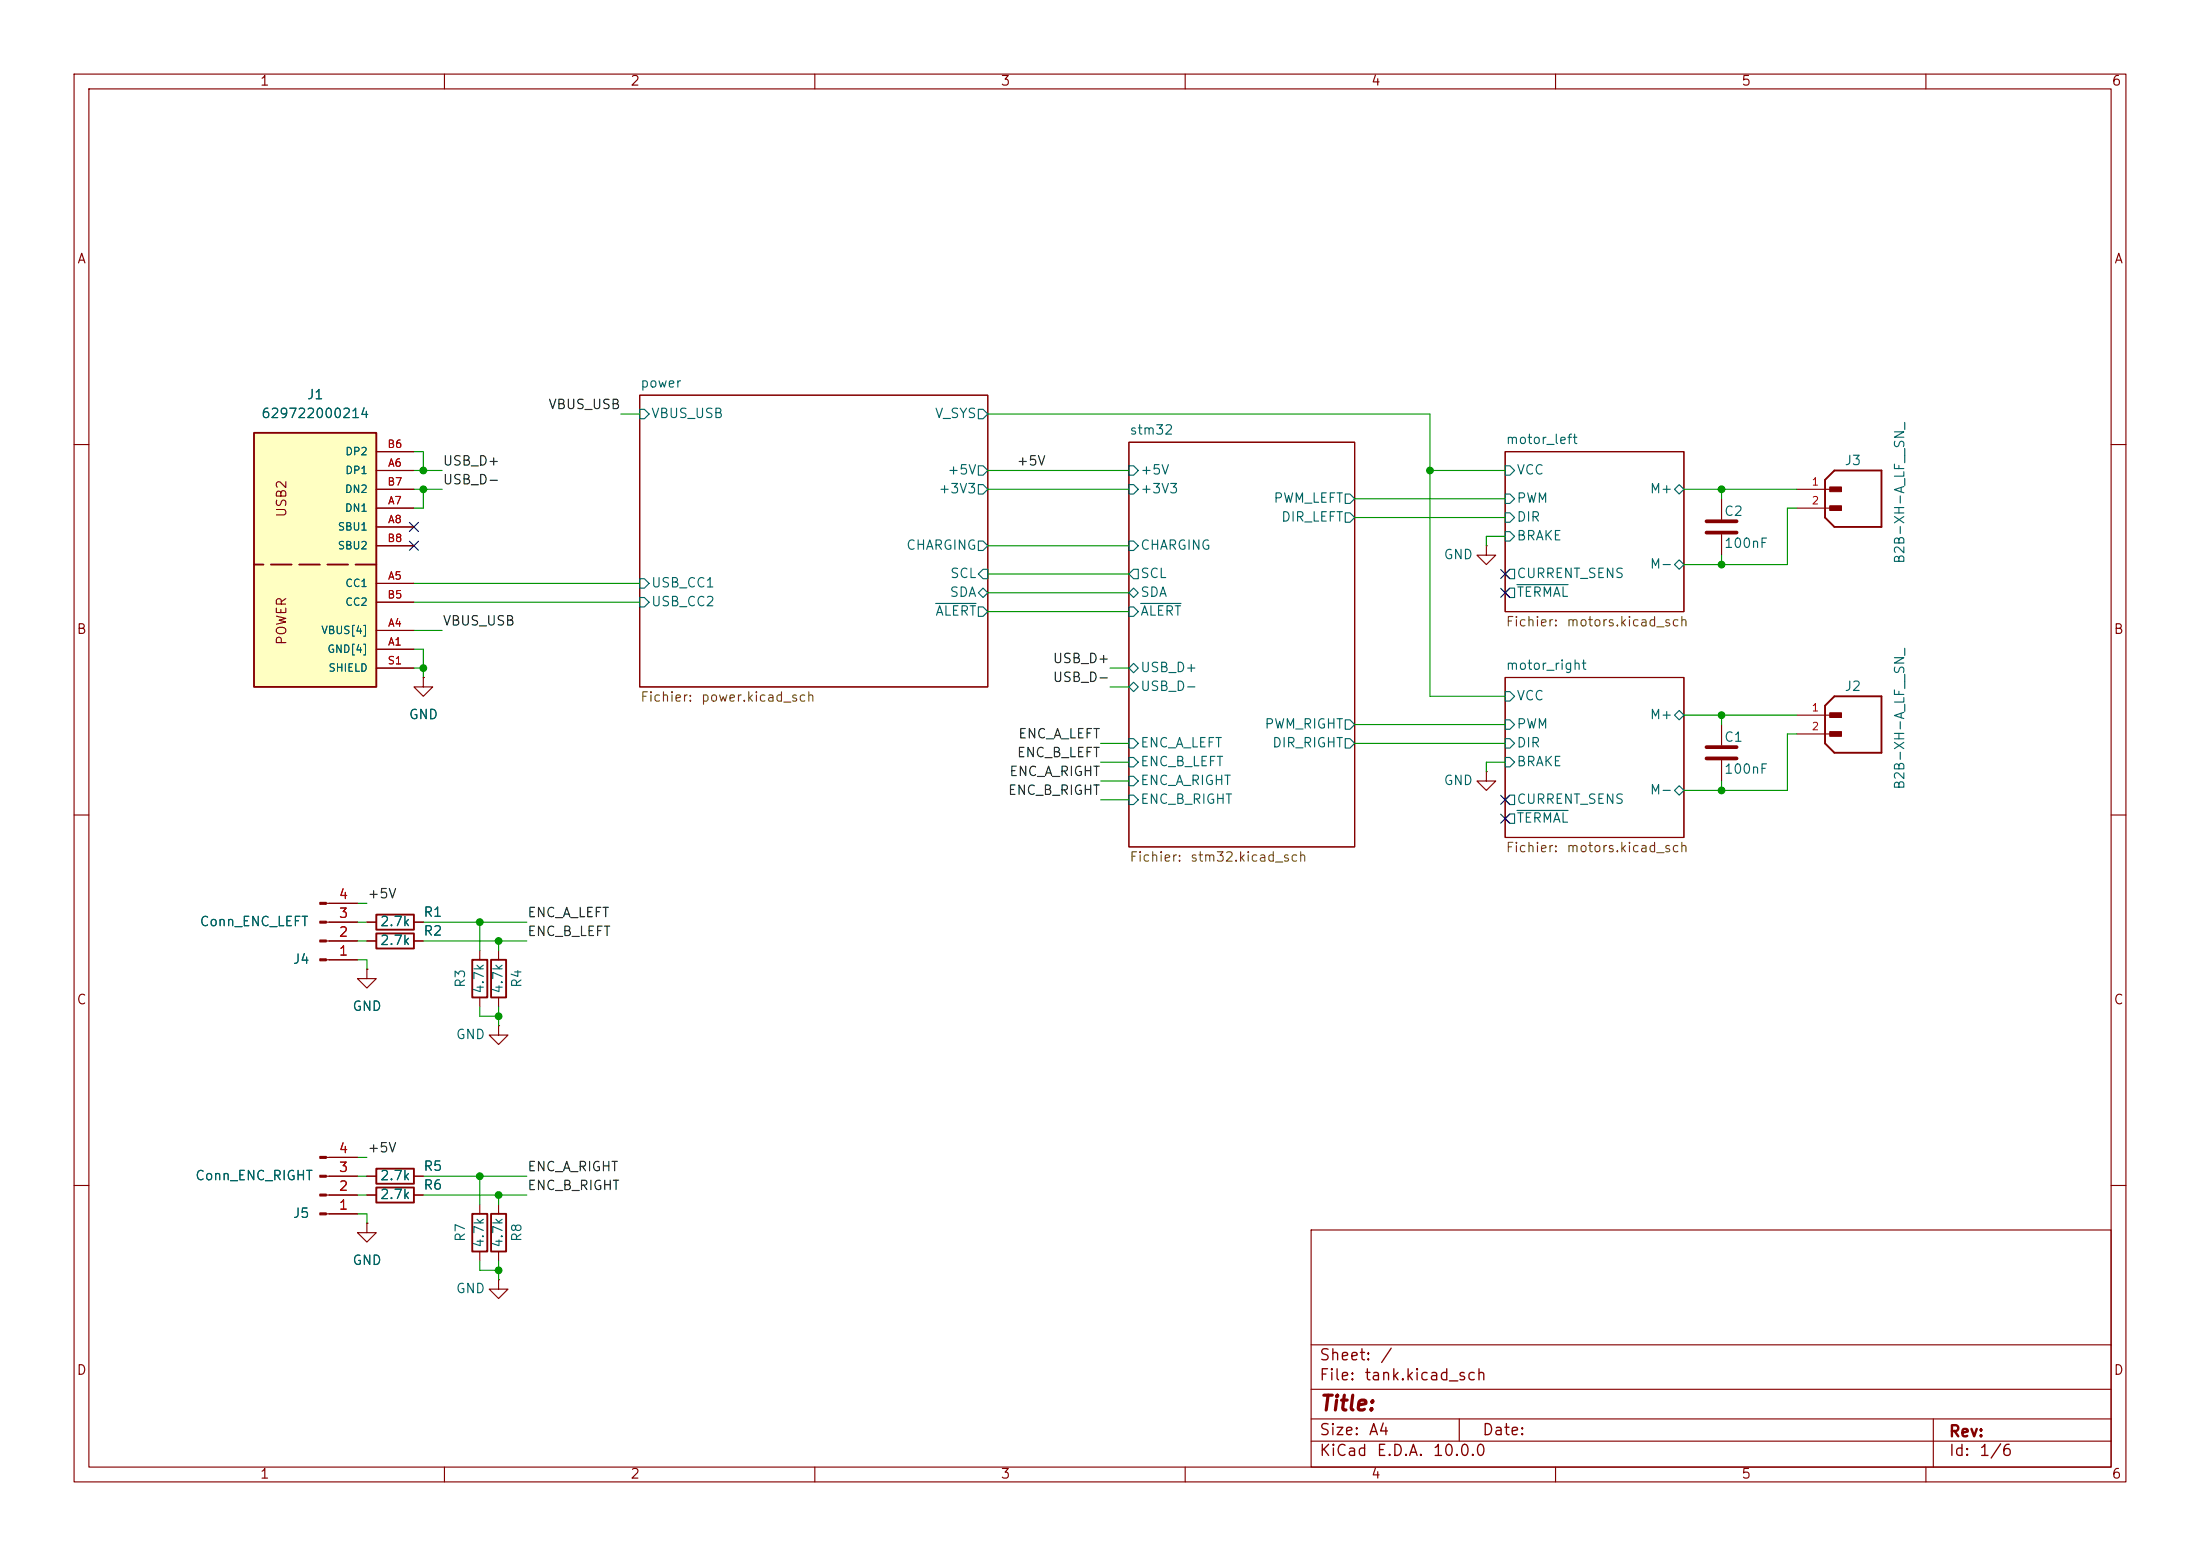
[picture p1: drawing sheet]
<svg xmlns="http://www.w3.org/2000/svg" width="297mm" height="210mm" viewBox="0 0 297 210" stroke-linecap="round" stroke-linejoin="round" font-family="sans-serif">
<g fill="none" stroke="#840000" stroke-width=".15">
<path d="M10 10h277v190h-277zM12 12h273v186h-273zM60 10v2M110 10v2M160 10v2M210 10v2M260 10v2M86.4 53.3h46.9v39.4h-46.9zM152.4 59.7h30.5v54.6h-30.5zM10 60h2M203.2 61h24.1v21.6h-24.1zM232.4 67.3v2.8"/>
<path d="M232.4 72.1v2.8M242.6 66h5M242.6 68.6h5M285 60h2M57.1 91.4v1.3h1.3l-1.3 1.3-1.2-1.3h1.2M57.1 91.4h.1M203.2 91.4h24.1v21.6h-24.1zM232.4 97.8v2.8M242.6 96.5h5M242.6 99.1h5M10 110h2M232.4 102.6v2.8"/>
<path d="M285 110h2M49.5 130.8v1.3h1.3l-1.3 1.3-1.2-1.3h1.2M49.5 130.8h.1M49.5 124.5h1.3M49.5 127h1.3M55.9 124.5h1.2M55.9 127h1.2M64.8 128.3v1.2M64.8 134.6v1.3M67.3 138.4v1.3h1.3l-1.3 1.3-1.3-1.3h1.3M67.3 138.4h.1M49.5 158.8h1.3"/>
<path d="M55.9 158.8h1.2M10 160h2M49.5 165.1v1.3h1.3l-1.3 1.2-1.2-1.2h1.2M49.5 165.1h.1M64.8 162.6v1.2M64.8 168.9v1.3M67.3 172.7v1.3h1.3l-1.3 1.3-1.3-1.3h1.3M67.3 172.7h.1M177 166h108v32h-108zM285 160h2M60 198v2M110 198v2"/>
<path d="M160 198v2M177 194.5h108M177 191.5h108M177 187.5h108M177 181.5h108M197 191.5v3M210 198v2M260 198v2M261 191.5v6.5"/>
</g>
<g fill="none" stroke="#006464" stroke-width=".15">
<path d="M86.4 55.2h.6l.6 .7-.6 .6h-.6zM132.1 55.2h.6l.6 .7-.6 .6h-.6zM86.4 78.1h.6l.6 .6-.6 .7h-.6zM132.1 65.4h.6l.6 .6-.6 .7h-.6zM132.1 62.9h.6l.6 .6-.6 .6h-.6zM132.1 73h.6l.6 .7-.6 .6h-.6zM132.7 76.8h.6v1.3h-.6l-.6-.6zM152.4 65.4h.6l.7 .6-.7 .7h-.6zM152.4 62.9h.6l.7 .6-.7 .6h-.6zM152.4 73h.6l.7 .7-.7 .6h-.6zM153 76.8h.7v1.3h-.7l-.6-.6zM181.6 69.2h.6l.7 .7-.7 .6h-.6z"/>
<path d="M181.6 66.7h.6l.7 .6-.7 .6h-.6zM203.2 71.8h.6l.7 .6-.7 .6h-.6zM203.2 69.2h.6l.7 .7-.7 .6h-.6zM203.2 66.7h.6l.7 .6-.7 .6h-.6zM203.2 62.9h.6l.7 .6-.7 .6h-.6zM203.8 76.8h.7v1.3h-.7l-.6-.6zM203.8 79.4h.7v1.2h-.7l-.6-.6zM204.8 78.9h6.9M226.1 66l.6-.6 .6 .6-.6 .7zM226.1 76.2l.6-.6 .6 .6-.6 .6zM86.4 80.6h.6l.6 .7-.6 .6h-.6zM126.3 81.4h5.5"/>
<path d="M132.1 80l.6-.6 .6 .6-.6 .6zM132.1 81.9h.6l.6 .7-.6 .6h-.6zM152.4 80l.6-.6 .7 .6-.7 .6zM152.4 90.2l.6-.7 .7 .7-.7 .6zM152.4 92.7l.6-.6 .7 .6-.7 .6zM152.4 81.9h.6l.7 .7-.7 .6h-.6zM152.4 99.7h.6l.7 .6-.7 .7h-.6zM154 81.4h5.4M181.6 99.7h.6l.7 .6-.7 .7h-.6zM181.6 97.2h.6l.7 .6-.7 .6h-.6zM203.2 99.7h.6l.7 .6-.7 .7h-.6zM203.2 97.2h.6l.7 .6-.7 .6h-.6z"/>
<path d="M203.2 93.3h.6l.7 .7-.7 .6h-.6zM226.1 96.5l.6-.6 .6 .6-.6 .7zM152.4 104.8h.6l.7 .6-.7 .6h-.6zM152.4 102.2h.6l.7 .7-.7 .6h-.6zM152.4 107.3h.6l.7 .7-.7 .6h-.6zM203.2 102.2h.6l.7 .7-.7 .6h-.6zM203.8 107.3h.7v1.3h-.7l-.6-.6zM203.8 109.9h.7v1.2h-.7l-.6-.6zM204.8 109.4h6.9M226.1 106.7l.6-.7 .6 .7-.6 .6z"/>
</g>
<path d="M230.4 70.4h4M230.4 71.9h4M230.4 100.8h4M230.4 102.4h4" fill="none" stroke="#840000" stroke-width=".51"/>
<path d="M247.6 63.5h6.4v7.6h-6.4l-1.2-1.2v-5.1zM247.6 94h6.4v7.6h-6.4l-1.2-1.3v-5zM50.8 123.4h5.1v2.1h-5.1zM50.8 126h5.1v2h-5.1zM63.8 129.5h2v5.1h-2zM50.8 157.7h5.1v2.1h-5.1zM63.8 163.8h2v5.1h-2z" fill="none" stroke="#840000" stroke-width=".25"/>
<g fill="#840000" stroke="#840000" stroke-width=".14">
<path d="M247 96.2h1.6v.6h-1.6z"/>
<path d="M247 98.7h1.6v.7h-1.6z"/>
<path d="M247 65.7h1.6v.7h-1.6z"/>
<path d="M247 68.3h1.6v.6h-1.6z"/>
</g>
<path d="M34.3 58.4h16.5v34.3h-16.5z" fill="#ffffc2"/>
<path d="M34.3 58.4h16.5v34.3h-16.5zM66.3 129.5h2v5.1h-2zM50.8 160.3h5.1v2h-5.1zM66.3 163.8h2v5.1h-2z" fill="none" stroke="#840000" stroke-width=".25"/>
<path d="M50.8 76.2h-16.5" fill="none" stroke="#840000" stroke-width=".25" stroke-dasharray="2.8 1"/>
<g fill="none" stroke="#840000" stroke-width=".15">
<path d="M50.8 78.7h5.1M50.8 71.1h5.1M50.8 61h5.1M50.8 73.7h5.1M50.8 63.5h5.1M50.8 68.6h5.1M50.8 66h5.1M200.7 73.7v1.2h1.2l-1.2 1.3-1.3-1.3h1.3M200.7 73.7h.1M50.8 87.6h5.1M50.8 85.1h5.1M50.8 81.3h5.1"/>
<path d="M50.8 90.2h5.1M57.1 91.4h.1M200.7 104.1v1.3h1.2l-1.2 1.3-1.3-1.3h1.3M200.7 104.1h.1M44 129.5h4.3M44 127h4.3M44 124.5h4.3M44 121.9h4.3M49.5 130.8h.1M49.5 127h1.3M49.5 124.5h1.3M55.9 127h1.2"/>
<path d="M55.9 124.5h1.2M67.3 128.3v1.2M67.3 134.6v1.3M44 158.8h4.3M44 156.2h4.3M49.5 158.8h1.3M55.9 158.8h1.2M44 163.8h4.3M44 161.3h4.3M49.5 165.1h.1M49.5 161.3h1.3M55.9 161.3h1.2"/>
<path d="M67.3 162.6v1.2M67.3 168.9v1.3"/>
</g>
<g fill="#840000" stroke="#840000" stroke-width=".15">
<path d="M43.2 163.7h.8v.3h-.8z"/>
<path d="M43.2 161.2h.8v.2h-.8z"/>
<path d="M43.2 158.6h.8v.3h-.8z"/>
<path d="M43.2 156.1h.8v.2h-.8z"/>
<path d="M43.2 129.4h.8v.3h-.8z"/>
<path d="M43.2 126.9h.8v.2h-.8z"/>
<path d="M43.2 124.3h.8v.3h-.8z"/>
<path d="M43.2 121.8h.8v.2h-.8z"/>
</g>
<g fill="none" stroke="#009600" stroke-width=".15">
<path d="M83.8 55.9h2.6M133.3 55.9h59.7v38.1h10.2M55.9 61h1.2v2.5M55.9 66h3.8M55.9 63.5h3.8M55.9 78.7h30.5M57.1 66v2.6h-1.2M133.3 66h19.1M133.3 63.5h19.1M133.3 73.7h19.1M133.3 77.5h19.1M182.9 69.9h20.3"/>
<path d="M182.9 67.3h20.3M193 63.5h10.2M203.2 72.4h-2.5v1.3M227.3 66h15.3M232.4 66v1.3M232.4 74.9v1.3M242.6 68.6h-1.3v7.6h-14M55.9 87.6h1.2v3.8M55.9 90.2h1.2M55.9 85.1h3.8M55.9 81.3h30.5M133.3 80h19.1"/>
<path d="M133.3 82.6h19.1M149.9 90.2h2.5M149.9 92.7h2.5M182.9 97.8h20.3M227.3 96.5h15.3M232.4 96.5v1.3M242.6 99.1h-1.3v7.6h-14M148.6 100.3h3.8M148.6 108h3.8M148.6 102.9h3.8M148.6 105.4h3.8M182.9 100.3h20.3"/>
<path d="M203.2 102.9h-2.5v1.2M232.4 105.4v1.3M48.3 127h1.2M48.3 124.5h1.2M48.3 129.5h1.2v1.3M48.3 121.9h1.2M57.1 127h14M57.1 124.5h14M64.8 124.5v3.8M64.8 135.9v1.3h2.5M67.3 127v1.3M67.3 135.9v2.5"/>
<path d="M48.3 158.8h1.2M48.3 156.2h1.2M57.1 158.8h14M64.8 158.8v3.8M48.3 161.3h1.2M48.3 163.8h1.2v1.3M57.1 161.3h14M64.8 170.2v1.3h2.5M67.3 161.3v1.3M67.3 170.2v2.5"/>
</g>
<path d="M55.3 70.5l1.2 1.2M55.3 73.1l1.2 1.2M56.5 70.5l-1.2 1.2M56.5 73.1l-1.2 1.2M202.6 79.4l1.2 1.2M202.6 76.9l1.2 1.2M203.8 79.4l-1.2 1.2M203.8 76.9l-1.2 1.2M202.6 109.9l1.2 1.2M202.6 107.3l1.2 1.3M203.8 109.9l-1.2 1.2M203.8 107.3l-1.2 1.3" fill="none" stroke="#000084" stroke-width=".15"/>
<g fill="#009600" stroke="#009600" stroke-width=".14">
<circle cx="232.4" cy="106.7" r=".46"/>
<circle cx="232.4" cy="96.5" r=".46"/>
<circle cx="232.4" cy="76.2" r=".46"/>
<circle cx="232.4" cy="66" r=".46"/>
<circle cx="64.8" cy="124.5" r=".46"/>
<circle cx="57.1" cy="90.2" r=".46"/>
<circle cx="57.1" cy="66" r=".46"/>
<circle cx="67.3" cy="127" r=".46"/>
<circle cx="57.1" cy="63.5" r=".46"/>
<circle cx="193" cy="63.5" r=".46"/>
<circle cx="67.3" cy="171.5" r=".46"/>
<circle cx="67.3" cy="161.3" r=".46"/>
<circle cx="67.3" cy="137.2" r=".46"/>
<circle cx="64.8" cy="158.8" r=".46"/>
</g>
<text font-size="2" fill="#840000" x="178" y="190.9">Title:</text>
<g font-size="1.5" fill="#840000">
<text x="178" y="184">Sheet:</text>
<text x="186.2" y="184">/</text>
<text x="178" y="186.7">File:</text>
<text x="184.1" y="186.7">tank.kicad_sch</text>
<text x="178" y="196.9">KiCad</text>
<text x="178" y="194.1">Size:</text>
<text x="184.7" y="194.1">A4</text>
<text x="185.7" y="196.9">E.D.A.</text>
<text x="193.3" y="196.9">10.0.0</text>
<text x="200" y="194.1">Date:</text>
<text x="263" y="194.3">Rev:</text>
<text x="263" y="196.9">Id:</text>
<text x="267.1" y="196.9">1/6</text>
</g>
<g font-size="1.3" fill="#840000">
<text x="35" y="11.9">1</text>
<text x="85" y="11.9">2</text>
<text x="135" y="11.9">3</text>
<text x="185" y="11.9">4</text>
<text x="235" y="11.9">5</text>
<text x="285" y="11.9">6</text>
<text x="10.3" y="35.9">A</text>
<text x="285.3" y="35.9">A</text>
<text x="39" y="69.9" transform="rotate(-90 39 69.9)">USB2</text>
<text x="10.3" y="85.9">B</text>
<text x="39" y="87.2" transform="rotate(-90 39 87.2)">POWER</text>
<text x="285.3" y="85.9">B</text>
<text x="10.3" y="135.9">C</text>
<text x="285.3" y="135.9">C</text>
<text x="10.3" y="185.9">D</text>
<text x="285.3" y="185.9">D</text>
<text x="35" y="199.9">1</text>
<text x="85" y="199.9">2</text>
<text x="135" y="199.9">3</text>
<text x="185" y="199.9">4</text>
<text x="235" y="199.9">5</text>
<text x="285" y="199.9">6</text>
</g>
<g font-size="1.3" fill="#006464">
<text x="86.4" y="52.6">power</text>
<text x="35.2" y="56.7">629722000214</text>
<text x="41.4" y="54.2">J1</text>
<text x="87.8" y="56.7">VBUS_USB</text>
<text x="126.1" y="56.7">V_SYS</text>
<text x="152.4" y="59">stm32</text>
<text x="127.8" y="64.4">+5V</text>
<text x="153.9" y="64.4">+5V</text>
<text x="203.2" y="60.2">motor_left</text>
<text x="204.7" y="64.4">VCC</text>
<text x="248.9" y="63.1">J3</text>
<text x="126.6" y="66.9">+3V3</text>
<text x="153.9" y="66.9">+3V3</text>
<text x="171.8" y="68.2">PWM_LEFT</text>
<text x="172.9" y="70.7">DIR_LEFT</text>
<text x="204.7" y="70.7">DIR</text>
<text x="204.7" y="68.2">PWM</text>
<text x="222.6" y="66.9">M+</text>
<text x="232.7" y="70">C2</text>
<text x="122.3" y="74.5">CHARGING</text>
<text x="153.9" y="74.5">CHARGING</text>
<text x="194.8" y="75.8">GND</text>
<text x="204.7" y="73.3">BRAKE</text>
<text x="222.6" y="77.1">M-</text>
<text x="232.7" y="74.3">100nF</text>
<text x="257.4" y="76.2" transform="rotate(-90 257.4 76.2)">B2B-XH-A_LF__SN_</text>
<text x="87.8" y="79.6">USB_CC1</text>
<text x="87.8" y="82.1">USB_CC2</text>
<text x="126.2" y="83.4">ALERT</text>
<text x="128.1" y="80.9">SDA</text>
<text x="128.2" y="78.3">SCL</text>
<text x="153.9" y="78.3">SCL</text>
<text x="153.9" y="80.9">SDA</text>
<text x="153.9" y="83.4">ALERT</text>
<text x="204.7" y="78.3">CURRENT_SENS</text>
<text x="204.7" y="80.9">TERMAL</text>
<text x="153.9" y="91">USB_D+</text>
<text x="153.9" y="93.6">USB_D-</text>
<text x="203.2" y="90.7">motor_right</text>
<text x="204.7" y="94.8">VCC</text>
<text x="248.9" y="93.6">J2</text>
<text x="55.1" y="97.4">GND</text>
<text x="153.9" y="101.2">ENC_A_LEFT</text>
<text x="170.6" y="98.7">PWM_RIGHT</text>
<text x="171.7" y="101.2">DIR_RIGHT</text>
<text x="204.7" y="101.2">DIR</text>
<text x="204.7" y="98.7">PWM</text>
<text x="222.6" y="97.4">M+</text>
<text x="232.7" y="100.4">C1</text>
<text x="153.9" y="106.3">ENC_A_RIGHT</text>
<text x="153.9" y="103.7">ENC_B_LEFT</text>
<text x="194.8" y="106.3">GND</text>
<text x="204.7" y="103.7">BRAKE</text>
<text x="222.6" y="107.5">M-</text>
<text x="232.7" y="104.7">100nF</text>
<text x="257.4" y="106.7" transform="rotate(-90 257.4 106.7)">B2B-XH-A_LF__SN_</text>
<text x="153.9" y="108.8">ENC_B_RIGHT</text>
<text x="204.7" y="108.8">CURRENT_SENS</text>
<text x="204.7" y="111.4">TERMAL</text>
<text x="26.9" y="125.3">Conn_ENC_LEFT</text>
<text x="51.2" y="125.3">2.7k</text>
<text x="57.1" y="124.1">R1</text>
<text x="39.4" y="130.4">J4</text>
<text x="51.2" y="127.9">2.7k</text>
<text x="57.1" y="126.6">R2</text>
<text x="47.5" y="136.8">GND</text>
<text x="63.1" y="133.4" transform="rotate(-90 63.1 133.4)">R3</text>
<text x="65.6" y="134.2" transform="rotate(-90 65.6 134.2)">4.7k</text>
<text x="68.2" y="134.2" transform="rotate(-90 68.2 134.2)">4.7k</text>
<text x="70.7" y="133.4" transform="rotate(-90 70.7 133.4)">R4</text>
<text x="61.5" y="140.6">GND</text>
<text x="26.3" y="159.6">Conn_ENC_RIGHT</text>
<text x="51.2" y="159.6">2.7k</text>
<text x="57.1" y="158.3">R5</text>
<text x="57.1" y="160.9">R6</text>
<text x="39.4" y="164.7">J5</text>
<text x="51.2" y="162.2">2.7k</text>
<text x="63.1" y="167.7" transform="rotate(-90 63.1 167.7)">R7</text>
<text x="70.7" y="167.7" transform="rotate(-90 70.7 167.7)">R8</text>
<text x="47.5" y="171">GND</text>
<text x="65.6" y="168.5" transform="rotate(-90 65.6 168.5)">4.7k</text>
<text x="68.2" y="168.5" transform="rotate(-90 68.2 168.5)">4.7k</text>
<text x="61.5" y="174.9">GND</text>
</g>
<g font-size="1.3" fill="#0f0f0f">
<text x="73.9" y="55.5">VBUS_USB</text>
<text x="59.7" y="63.2">USB_D+</text>
<text x="59.7" y="65.7">USB_D-</text>
<text x="137.2" y="63.2">+5V</text>
<text x="59.7" y="84.7">VBUS_USB</text>
<text x="142" y="89.8">USB_D+</text>
<text x="142" y="92.4">USB_D-</text>
<text x="137.4" y="100">ENC_A_LEFT</text>
<text x="136" y="107.6">ENC_B_RIGHT</text>
<text x="136.2" y="105.1">ENC_A_RIGHT</text>
<text x="137.2" y="102.5">ENC_B_LEFT</text>
<text x="49.5" y="121.6">+5V</text>
<text x="71.1" y="124.1">ENC_A_LEFT</text>
<text x="71.1" y="126.7">ENC_B_LEFT</text>
<text x="49.5" y="155.9">+5V</text>
<text x="71.1" y="158.4">ENC_A_RIGHT</text>
<text x="71.1" y="160.9">ENC_B_RIGHT</text>
</g>
<g font-size="1.3" fill="#725600">
<text x="203.2" y="84.9">Fichier:</text>
<text x="211.4" y="84.9">motors.kicad_sch</text>
<text x="86.4" y="95">Fichier:</text>
<text x="94.5" y="95">power.kicad_sch</text>
<text x="152.4" y="116.6">Fichier:</text>
<text x="160.6" y="116.6">stm32.kicad_sch</text>
<text x="203.2" y="115.3">Fichier:</text>
<text x="211.4" y="115.3">motors.kicad_sch</text>
</g>
<g font-size="1.3" fill="#a90000">
<text x="45.6" y="124.2">3</text>
<text x="45.6" y="121.7">4</text>
<text x="45.6" y="129.3">1</text>
<text x="45.6" y="126.7">2</text>
<text x="45.6" y="156">4</text>
<text x="45.6" y="161">2</text>
<text x="45.6" y="158.5">3</text>
<text x="45.6" y="163.6">1</text>
</g>
<g font-size="1" fill="#006464">
<text x="46.5" y="61.7">DP2</text>
<text x="46.5" y="64.2">DP1</text>
<text x="45.5" y="71.9">SBU1</text>
<text x="46.5" y="69.3">DN1</text>
<text x="46.5" y="66.8">DN2</text>
<text x="45.5" y="74.4">SBU2</text>
<text x="46.5" y="79.5">CC1</text>
<text x="46.5" y="82">CC2</text>
<text x="43.3" y="85.8">VBUS[4]</text>
<text x="44.1" y="88.4">GND[4]</text>
<text x="44.3" y="90.9">SHIELD</text>
</g>
<g font-size="1" fill="#a90000">
<text x="52.2" y="60.7">B6</text>
<text x="52.2" y="65.8">B7</text>
<text x="52.3" y="63.2">A6</text>
<text x="244.5" y="65.8">1</text>
<text x="52.3" y="70.9">A8</text>
<text x="52.3" y="68.3">A7</text>
<text x="244.5" y="68.3">2</text>
<text x="52.2" y="73.4">B8</text>
<text x="52.2" y="81">B5</text>
<text x="52.3" y="78.5">A5</text>
<text x="52.2" y="89.9">S1</text>
<text x="52.3" y="87.4">A1</text>
<text x="52.3" y="84.8">A4</text>
<text x="244.5" y="96.3">1</text>
<text x="244.5" y="98.8">2</text>
</g>
</svg>
